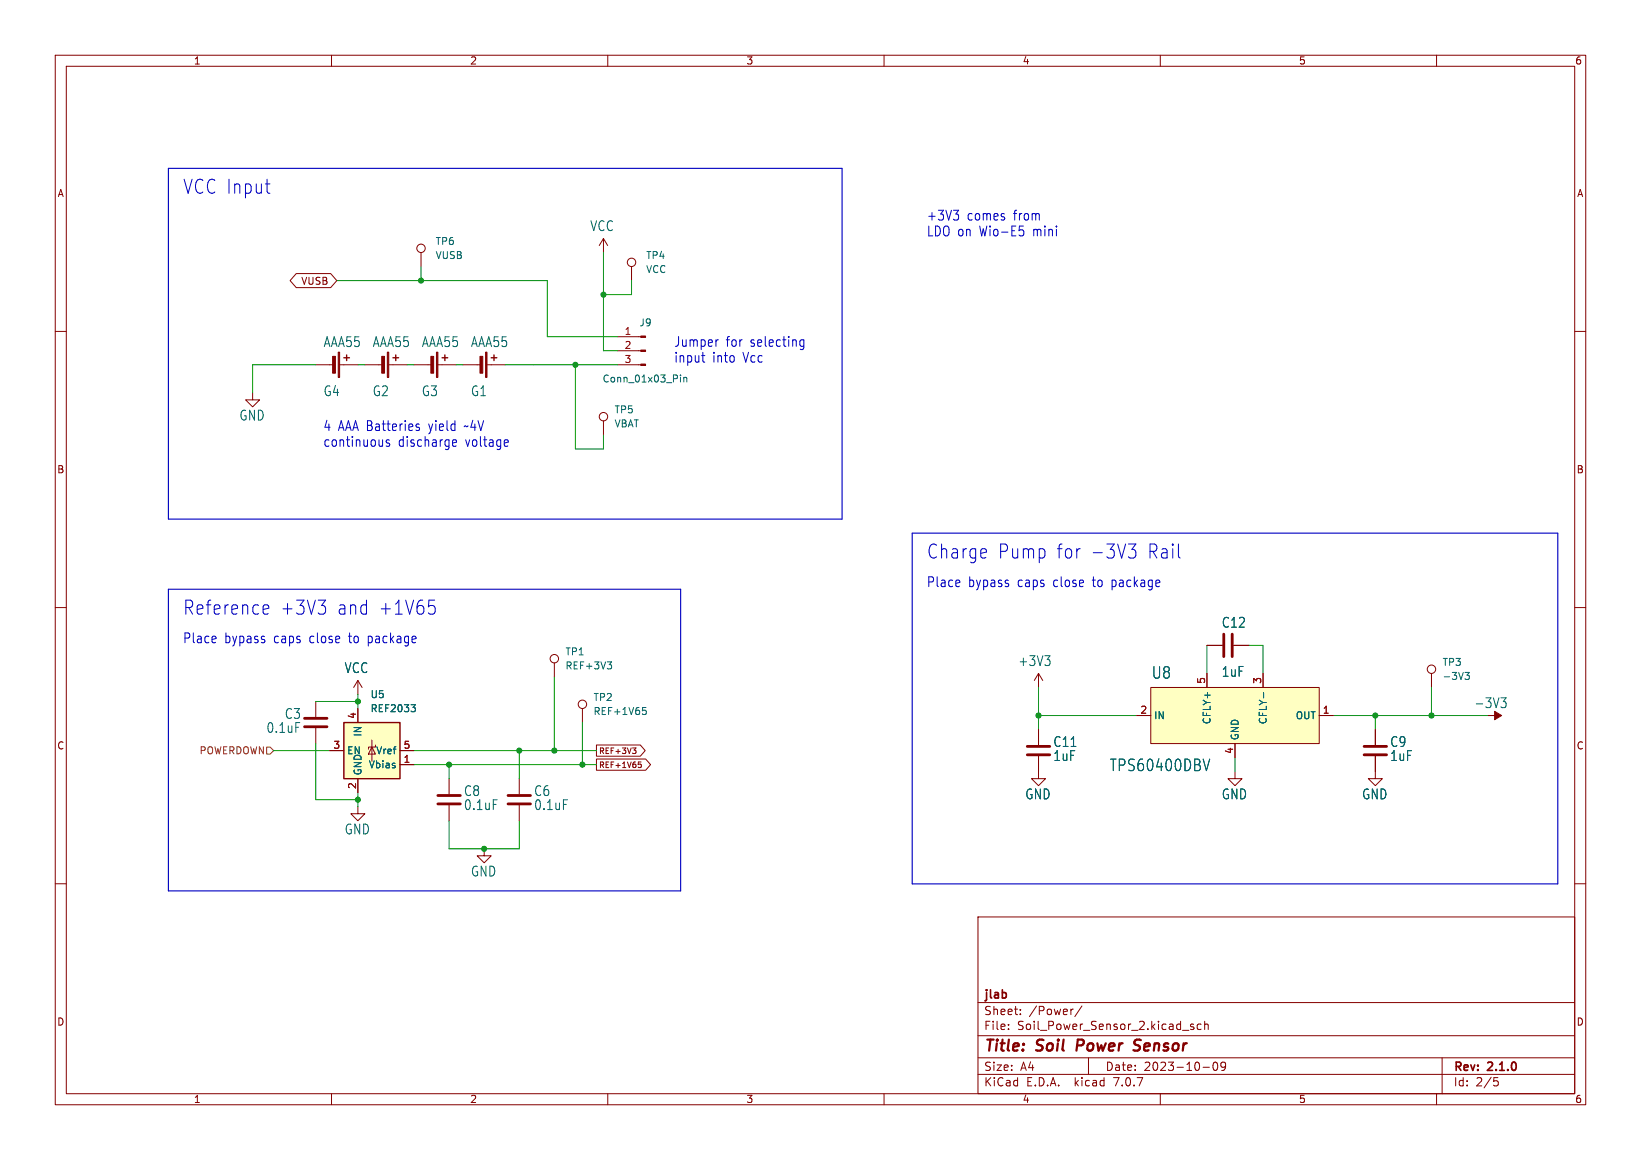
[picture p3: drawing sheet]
<svg xmlns="http://www.w3.org/2000/svg" width="297mm" height="210mm" viewBox="0 0 297 210" stroke-linecap="round" stroke-linejoin="round" font-family="sans-serif">
<g fill="none" stroke="#840000" stroke-width=".18">
<path d="M10 10h277v190h-277zM12 12h273v186h-273zM60 10v2M110 10v2M160 10v2M210 10v2M260 10v2M10 60h2M53.6 49.5h6.2l1.2 1.3-1.2 1.3h-6.2l-1.1-1.3zM76.2 45.7v2.6M109.2 43.2l-.7 1.3M109.2 43.2v2.5"/>
<path d="M109.2 43.2l.8 1.3M114.3 48.3v2.5M285 60h2M45.7 71.1v1.3h1.3l-1.3 1.3-1.3-1.3h1.3M57.1 66h3.4M61.5 66h3.3M66 66h3.3M70.4 66h3.3M74.9 66h3.3M79.2 66h3.3M83.8 66h3.3M88.1 66h3.3"/>
<path d="M109.2 76.2v2.5M111.8 66h4.2M111.8 63.5h4.2M111.8 61h4.2M10 110h2M218.4 116.8h2.8M223.3 116.8h2.8M285 110h2M57.1 127v2.8M57.1 131.8v2.8M59.7 135.9h2.5M64.8 123.2l-.8 1.3"/>
<path d="M64.8 123.2v2.5M64.8 128.3v2.5M64.8 123.2l.7 1.3M67.3 135.3l.6 1.2h-1.2zM67.3 134v3.8M67.9 134.9v.4h-1.2v.3M72.4 138.4h2.5M72.4 135.9h2.5M100.3 120v2.6M105.4 128.3v2.5M107.9 134.9h8l.9 1-.9 1h-8zM107.9 137.4h9l.8 1-.8 1h-9z"/>
<path d="M114.5 135.4h.6l-.3 .4M114.9 135.8l.2 .2v.2l-.2 .2M115.5 137.9h.5M115.6 138.3h.3l.2 .2-.1 .4-.4 .1M188 136.9v4.1h1.2l-1.2 1.2-1.3-1.2h1.3M188 121.9l-.8 1.3M188 121.9v2.6M188 132.1v2.8M188 121.9l.7 1.3M205.7 129.5h2.6M208.3 124.5h30.5v10.1h-30.5zM218.4 121.9v2.6"/>
<path d="M223.5 139.7v1.3h1.3l-1.3 1.2-1.3-1.2h1.3M223.5 134.6v2.6M228.6 121.9v2.6M238.8 129.5h2.5M248.9 136.9v4.1h1.3l-1.3 1.2-1.3-1.2h1.3M248.9 132.1v2.8M259.1 121.9v2.6M10 160h2M64.8 146.1v1.2h1.2l-1.2 1.3-1.3-1.3h1.3M64.8 141v2.5M81.3 141v2.8M81.3 145.8v2.8"/>
<path d="M87.6 153.7v1.2h1.3l-1.3 1.3-1.2-1.3h1.2M94 141v2.8M94 145.8v2.8M285 160h2M177 166h108v32h-108zM60 198v2M110 198v2M160 198v2M177 194.5h108M177 191.5h108M177 187.5h108M177 181.5h108"/>
<path d="M182.5 186.3v.1M182.5 185.5v.1M184.7 183.6v.1M184.7 182.8v.1M194.2 182.7l-.2 .1M195.8 182.1l-1.3 2M197 191.5v3M210 198v2M216 185.5l-.3-.1-.2 .2v.2l.5 .2v.3h-.5M217.4 185.5l-.4-.1-.3 .3v.4l.1 .2h.6M217.7 193.2h1.2M218 185.5l.2-.1 .4 .1 .1 .9"/>
<path d="M218 184.9v1.5M219.7 192.4l.2-.1a.8 .8 0 0 1 .5 .7 .8 .8 0 0 1-.5 .8l-.2-.1-.2-.5zM221.8 192.9l-.3 .3h-.3l-.2-.3 .1-.5 .4-.1 .2 .1a.99 .99 0 0 1-.3 1.4h-.3M260 198v2M261 191.5v6.5M270.4 195.1h.7M270.5 195.7h.4l.3 .3-.2 .5-.5 .1"/>
<circle cx="76.2" cy="45" r=".76"/>
<circle cx="114.3" cy="47.5" r=".76"/>
<circle cx="109.2" cy="75.4" r=".76"/>
<circle cx="100.3" cy="119.3" r=".76"/>
<circle cx="105.4" cy="127.5" r=".76"/>
<circle cx="259.1" cy="121.2" r=".76"/>
</g>
<path d="M195.1 188.2l-.3 2M206.2 190a.85 .85 0 0 1-1.1 .1M206.2 188.2l-.7 .1a.46 .46 0 0 0-.2 .5 .46 .46 0 0 0 .3 .4l.6 .2" fill="none" stroke="#840000" stroke-width=".4"/>
<path d="M221.5 114.8v4.1M223 114.8v4.1M55.1 130h4.1M55.1 131.6h4.1M185.9 136.7h4.1M185.9 135.1h4.1M246.9 136.7h4.1M246.9 135.1h4.1M79.2 145.5h4.1M79.2 144h4.1M91.9 145.5h4.1M91.9 144h4.1" fill="none" stroke="#840000" stroke-width=".51"/>
<g fill="none" stroke="#006464" stroke-width=".18">
<path d="M123.2 67.9v.1M123.2 68.3v.9M123.8 68.3v.9M123.8 68.4l.1-.1 .3 .1 .1 .8M109.9 119.8h.8l-.4 .5M189.1 118.7h.9l-.5 .7M190 119.6v.7M74.4 127.6h.8l-.4 .5M74.9 128.1l.3 .2v.3l-.3 .2M110.5 120.3l.2 .3v.3l-.2 .2M116.3 128.1h.6M116.4 128.6h.3l.3 .2-.1 .4-.5 .2"/>
<path d="M218.9 137.4l-.6 2.1M228.7 125.4v.9M265.1 121.7h.8l-.4 .5 .4 .1v.6l-.2 .1-.5-.1M271.7 126.3h.9l-.5 .7 .4 .2 .1 .6-.3 .3h-.4"/>
</g>
<g fill="#840000" stroke="#840000" stroke-width=".18">
<path d="M79 63.8h.2v4.5h-.2z"/>
<path d="M78 64.5h.5v3.1h-.5z"/>
<path d="M116 65.9h.8v.3h-.8z"/>
<path d="M116 63.4h.8v.2h-.8z"/>
<path d="M116 60.8h.8v.3h-.8z"/>
<path d="M269.2 129.5h1.3v-.7l1.3 .7-1.3 .8v-.8z"/>
<path d="M61.2 63.8h.3v4.5h-.3z"/>
<path d="M60.2 64.5h.5v3.1h-.5z"/>
<path d="M70.1 63.8h.3v4.5h-.3z"/>
<path d="M69.1 64.5h.5v3.1h-.5z"/>
<path d="M87.9 63.8h.2v4.5h-.2z"/>
<path d="M86.9 64.5h.5v3.1h-.5z"/>
</g>
<path d="M62.2 64.8h1M62.7 64.3v1M71.1 64.8h1M71.6 64.3v1M80 64.8h1M80.5 64.3v1M88.9 64.8h1M89.4 64.3v1M62.2 130.8h10.2v10.2h-10.2z" fill="none" stroke="#840000" stroke-width=".25"/>
<g fill="#ffffc2" stroke="#ffffc2" stroke-width=".18">
<path d="M62.2 130.8h10.2v10.2h-10.2z"/>
<path d="M208.3 124.5h30.5v10.1h-30.5z"/>
</g>
<path d="M48.3 135.3h.6l.6 .6-.6 .6h-.6z" fill="none" stroke="#725600" stroke-width=".18"/>
<g fill="none" stroke="#0000c2" stroke-width=".18">
<path d="M48 33.3h.9M48.6 35h.3M172.6 38.1h.9l-.5 .6M173.4 38.8l.1 .3-.1 .7M184.7 41.6h.3l.3 .3-.1 .7-.5 .1M70.5 79.7l-.4-.1a.31 .31 0 0 0-.2 .3 .31 .31 0 0 0 .2 .3h.2a.31 .31 0 0 1 .2 .3 .31 .31 0 0 1-.2 .3l-.4-.1M75.4 77.3h.3a.31 .31 0 0 1 .2 .3 .31 .31 0 0 1-.2 .3h-.3M75.4 76.8h.5M81.9 79.9l.2-.3h.3l.2 .3v.1l-.7 .2M91.8 79.6l.2 .4-.7 .2M127 64.4h.6M127.3 65.5l.3 .1"/>
<path d="M130 61.5l-.3 .1M144.8 62.5l.2 .2 .5-.1M145.5 61.6l-.5-.1-.2 .2M145.5 61.5l-.1 1.6a.37 .37 0 0 1-.6 .1M81.9 80.6l.2 .2 .5-.1M91.9 80.7l-.1 .1M204.2 98.5h1.4l-.7 1a.59 .59 0 0 1 .7 .4v.6l-.2 .4-.9 .1M39 115.3l.1 .3-.7 .2M47.9 109.5l.6 .1 .1 .5-1 .2M48.5 111.1l-.6 .1M57.6 108.7h1.3l-.7 .9M58.8 109.9l.1 .2-.1 .8"/>
<path d="M77.6 108.7h1.1M77.8 109.6h.6l.4 .5-.1 .8-.3 .3h-.6M173.6 105.1l.1 .3-.7 .2"/>
</g>
<path d="M30.5 30.5h121.9v63.5h-121.9zM165.1 96.5h116.8v63.5h-116.8zM30.5 106.7h92.7v54.6h-92.7z" fill="none" stroke="#0000c2" stroke-width=".2"/>
<g fill="none" stroke="#009600" stroke-width=".18">
<path d="M61 50.8h38.1v10.2h12.7M76.2 48.3v2.5M109.2 45.7v17.8h2.6M114.3 50.8v2.5h-5.1M57.1 66h-11.4v5.1M64.8 66h1.2M73.7 66h1.2M82.5 66h1.3M91.4 66h20.4M104.1 66v15.3h5.1v-2.6M218.4 116.8v5.1M226.1 116.8h2.5v5.1"/>
<path d="M49.5 135.9h10.2M57.1 127h7.7M57.1 134.6v10.2h7.7M64.8 125.7v2.6M74.9 135.9h33M74.9 138.4h33M81.3 138.4v2.6M94 135.9v5.1M100.3 122.6v13.3M105.4 130.8v7.6M188 124.5v7.6M188 129.5h17.7"/>
<path d="M223.5 137.2v2.5M241.3 129.5h27.9M248.9 129.5v2.6M259.1 124.5v5M64.8 143.5v2.6M81.3 148.6v5.1h12.7v-5.1"/>
</g>
<g fill="#009600" stroke="#009600" stroke-width=".18">
<circle cx="100.3" cy="135.9" r=".46"/>
<circle cx="81.3" cy="138.4" r=".46"/>
<circle cx="105.4" cy="138.4" r=".46"/>
<circle cx="188" cy="129.5" r=".46"/>
<circle cx="104.1" cy="66" r=".46"/>
<circle cx="109.2" cy="53.3" r=".46"/>
<circle cx="76.2" cy="50.8" r=".46"/>
<circle cx="94" cy="135.9" r=".46"/>
<circle cx="64.8" cy="127" r=".46"/>
<circle cx="87.6" cy="153.7" r=".46"/>
<circle cx="64.8" cy="144.8" r=".46"/>
<circle cx="259.1" cy="129.5" r=".46"/>
<circle cx="248.9" cy="129.5" r=".46"/>
</g>
<g font-size="3.5" fill="#0000c2">
<text x="33" y="35.3">VCC Input</text>
<text x="167.6" y="101.4">Charge</text>
<text x="180.5" y="101.4">Pump</text>
<text x="191.1" y="101.4">for</text>
<text x="197.3" y="101.4">-3V3</text>
<text x="207.6" y="101.4">Rail</text>
<text x="33" y="111.5">Reference</text>
<text x="50.6" y="111.5">+3V3</text>
<text x="60.9" y="111.5">and</text>
<text x="68.5" y="111.5">+1V65</text>
</g>
<g font-size="2.9" fill="#006464">
<text x="208.4" y="123.1">U8</text>
<text x="200.8" y="139.8">TPS60400DBV</text>
</g>
<g font-size="2.8" fill="#840000">
<text x="178" y="190.9">Title:</text>
<text x="187.7" y="190.9">Soil</text>
<text x="195.7" y="190.9">Power</text>
<text x="206.9" y="190.9">Sensor</text>
</g>
<g font-size="2.5" fill="#0000c2">
<text x="167.6" y="40.1">+3V3</text>
<text x="175" y="40.1">comes</text>
<text x="183.5" y="40.1">from</text>
<text x="167.6" y="42.9">LDO on Wio-E5</text>
<text x="187.1" y="42.9">mini</text>
<text x="121.9" y="62.9">Jumper</text>
<text x="121.9" y="65.8">input</text>
<text x="128.9" y="65.8">into</text>
<text x="131.4" y="62.9">for</text>
<text x="134.5" y="65.8">Vcc</text>
<text x="135.8" y="62.9">selecting</text>
<text x="58.4" y="78.2">4 AAA Batteries</text>
<text x="58.4" y="81">continuous</text>
<text x="72" y="81">discharge</text>
<text x="77.7" y="78.2">yield</text>
<text x="84.3" y="81">voltage</text>
<text x="84.4" y="78.2">~4V</text>
<text x="167.6" y="106.4">Place</text>
<text x="175.2" y="106.4">bypass</text>
<text x="184.2" y="106.4">caps</text>
<text x="190.8" y="106.4">close</text>
<text x="198.1" y="106.4">to</text>
<text x="201.6" y="106.4">package</text>
<text x="33" y="116.6">Place</text>
<text x="40.6" y="116.6">bypass</text>
<text x="49.6" y="116.6">caps</text>
<text x="56.2" y="116.6">close</text>
<text x="63.4" y="116.6">to</text>
<text x="67" y="116.6">package</text>
</g>
<g font-size="2.5" fill="#006464">
<text x="106.7" y="42.1">VCC</text>
<text x="58.5" y="63.1">AAA55</text>
<text x="67.4" y="63.1">AAA55</text>
<text x="76.3" y="63.1">AAA55</text>
<text x="85.1" y="63.1">AAA55</text>
<text x="58.5" y="71.9">G4</text>
<text x="67.4" y="71.9">G2</text>
<text x="76.3" y="71.9">G3</text>
<text x="85.1" y="71.9">G1</text>
<text x="43.2" y="76.3">GND</text>
<text x="221" y="113.9">C12</text>
<text x="62.3" y="122.1">VCC</text>
<text x="184.2" y="120.8">+3V3</text>
<text x="221" y="122.7">1uF</text>
<text x="51.4" y="130.4">C3</text>
<text x="266.8" y="128.4">-3V3</text>
<text x="48.1" y="132.9">0.1uF</text>
<text x="190.6" y="135.4">C11</text>
<text x="190.6" y="138">1uF</text>
<text x="251.5" y="135.4">C9</text>
<text x="251.5" y="138">1uF</text>
<text x="83.9" y="144.3">C8</text>
<text x="83.9" y="146.9">0.1uF</text>
<text x="96.6" y="144.3">C6</text>
<text x="96.6" y="146.9">0.1uF</text>
<text x="185.5" y="144.9">GND</text>
<text x="221" y="144.9">GND</text>
<text x="246.4" y="144.9">GND</text>
<text x="62.3" y="151.3">GND</text>
<text x="85.1" y="158.9">GND</text>
</g>
<g font-size="2.1" fill="#840000">
<text x="178" y="184">Sheet:</text>
<text x="178" y="181.2">jlab</text>
<text x="186.2" y="184">/Power/</text>
<text x="178" y="186.7">File:</text>
<text x="184.1" y="186.7">Soil_Power_Sensor_2.kicad_sch</text>
<text x="178" y="196.9">KiCad</text>
<text x="178" y="194.1">Size:</text>
<text x="184.7" y="194.1">A4</text>
<text x="185.7" y="196.9">E.D.A.</text>
<text x="194.6" y="196.9">kicad</text>
<text x="200" y="194.1">Date:</text>
<text x="201.8" y="196.9">7.0.7</text>
<text x="207" y="194.1">2023-10-09</text>
<text x="263" y="194.3">Rev:</text>
<text x="263" y="196.9">Id:</text>
<text x="267.1" y="196.9">2/5</text>
<text x="269.4" y="194.3">2.1.0</text>
</g>
<g font-size="1.8" fill="#840000">
<text x="35" y="11.9">1</text>
<text x="85" y="11.9">2</text>
<text x="135" y="11.9">3</text>
<text x="185" y="11.9">4</text>
<text x="235" y="11.9">5</text>
<text x="285" y="11.9">6</text>
<text x="10.3" y="35.9">A</text>
<text x="285.3" y="35.9">A</text>
<text x="54.4" y="51.8">VUSB</text>
<text x="10.3" y="85.9">B</text>
<text x="285.3" y="85.9">B</text>
<text x="10.3" y="135.9">C</text>
<text x="285.3" y="135.9">C</text>
<text x="10.3" y="185.9">D</text>
<text x="285.3" y="185.9">D</text>
<text x="35" y="199.9">1</text>
<text x="85" y="199.9">2</text>
<text x="135" y="199.9">3</text>
<text x="185" y="199.9">4</text>
<text x="235" y="199.9">5</text>
<text x="285" y="199.9">6</text>
</g>
<g font-size="1.8" fill="#006464">
<text x="78.7" y="44.6">TP6</text>
<text x="78.7" y="47.1">VUSB</text>
<text x="116.8" y="47.1">TP4</text>
<text x="116.8" y="49.6">VCC</text>
<text x="115.6" y="59.3">J9</text>
<text x="109" y="69.4">Conn_01x03_Pin</text>
<text x="111.1" y="75">TP5</text>
<text x="111.1" y="77.6">VBAT</text>
<text x="102.2" y="118.8">TP1</text>
<text x="102.2" y="121.4">REF+3V3</text>
<text x="261" y="120.8">TP3</text>
<text x="261" y="123.3">-3V3</text>
<text x="67" y="126.6">U5</text>
<text x="67" y="129.1">REF2033</text>
<text x="107.3" y="127.1">TP2</text>
<text x="107.3" y="129.6">REF+1V65</text>
<text x="208.8" y="130.4">IN</text>
<text x="219.3" y="131.2" transform="rotate(-90 219.3 131.2)">CFLY+</text>
<text x="229.5" y="131.2" transform="rotate(-90 229.5 131.2)">CFLY-</text>
<text x="234.4" y="130.4">OUT</text>
<text x="62.7" y="136.8">EN</text>
<text x="65.6" y="133.5" transform="rotate(-90 65.6 133.5)">IN</text>
<text x="68" y="136.8">Vref</text>
<text x="224.4" y="134.1" transform="rotate(-90 224.4 134.1)">GND</text>
<text x="65.6" y="140.5" transform="rotate(-90 65.6 140.5)">GND</text>
<text x="66.7" y="139.3">Vbias</text>
</g>
<g font-size="1.8" fill="#a90000">
<text x="113" y="60.7">1</text>
<text x="113" y="63.2">2</text>
<text x="113" y="65.8">3</text>
<text x="218.2" y="123.9" transform="rotate(-90 218.2 123.9)">5</text>
<text x="228.3" y="123.9" transform="rotate(-90 228.3 123.9)">3</text>
<text x="64.5" y="130.2" transform="rotate(-90 64.5 130.2)">4</text>
<text x="206.3" y="129.3">2</text>
<text x="239.3" y="129.3">1</text>
<text x="60.3" y="135.6">3</text>
<text x="73" y="135.6">5</text>
<text x="223.3" y="136.6" transform="rotate(-90 223.3 136.6)">4</text>
<text x="64.5" y="142.9" transform="rotate(-90 64.5 142.9)">2</text>
<text x="73" y="138.2">1</text>
</g>
<text font-size="1.8" fill="#725600" x="36" y="136.8">POWERDOWN</text>
<g font-size="1.4" fill="#840000">
<text x="108.3" y="136.7">REF+3V3</text>
<text x="108.3" y="139.2">REF+1V65</text>
</g>
</svg>
